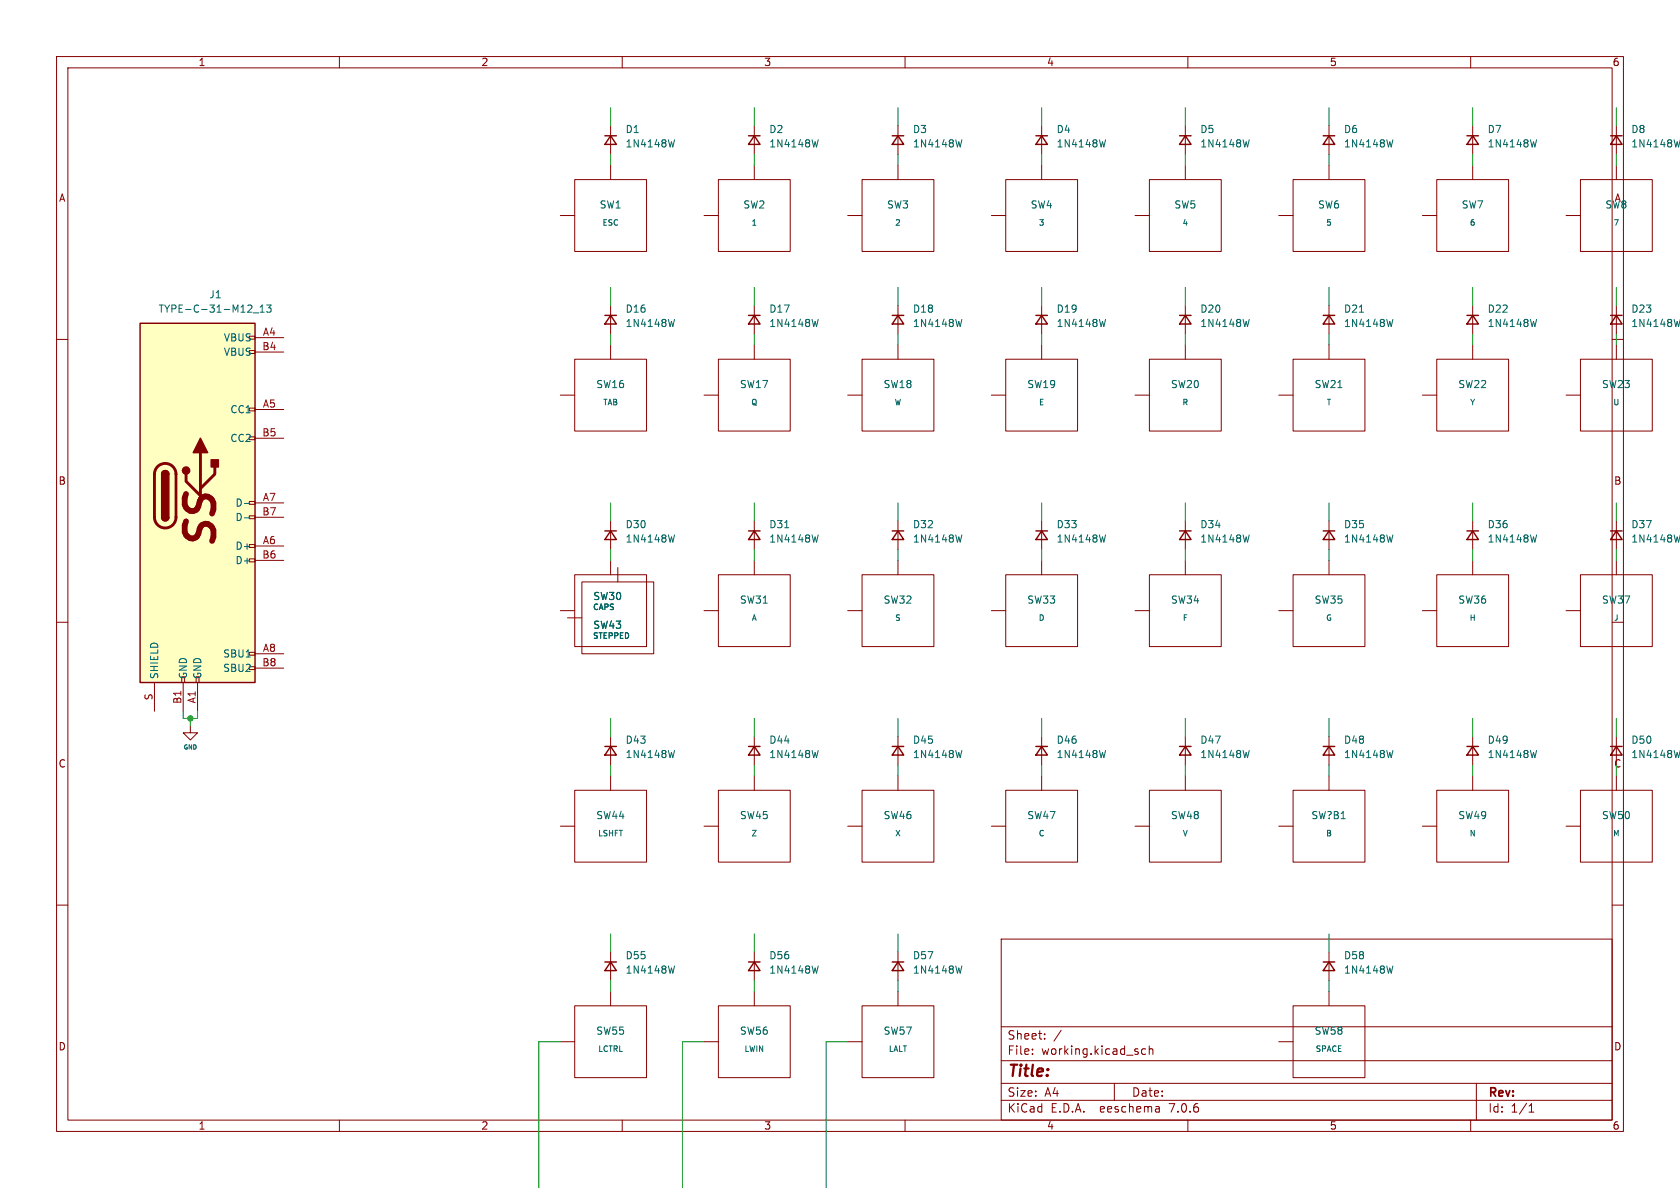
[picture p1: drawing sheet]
<svg xmlns="http://www.w3.org/2000/svg" width="297mm" height="210mm" viewBox="0 0 297 210" stroke-linecap="round" stroke-linejoin="round" font-family="sans-serif">
<g fill="none" stroke="#840000" stroke-width=".18">
<path d="M10 10h277v190h-277zM12 12h273v186h-273zM60 10v2M110 10v2M160 10v2M210 10v2M260 10v2M99.1 38.1h2.5M101.6 31.8h12.7v12.7h-12.7zM107.9 22.2v5.1M107.9 29.2v2.6M124.5 38.1h2.5"/>
<path d="M127 31.8h12.7v12.7h-12.7zM133.3 22.2v5.1M133.3 29.2v2.6M149.9 38.1h2.5M152.4 31.8h12.7v12.7h-12.7zM158.7 22.2v5.1M158.7 29.2v2.6M175.3 38.1h2.5M177.8 31.8h12.7v12.7h-12.7zM184.1 22.2v5.1M184.1 29.2v2.6M200.7 38.1h2.5"/>
<path d="M203.2 31.8h12.7v12.7h-12.7zM209.5 22.2v5.1M209.5 29.2v2.6M226.1 38.1h2.5M228.6 31.8h12.7v12.7h-12.7zM234.9 22.2v5.1M234.9 29.2v2.6M251.5 38.1h2.5M254 31.8h12.7v12.7h-12.7zM260.3 22.2v5.1M260.3 29.2v2.6M276.9 38.1h2.5"/>
<path d="M279.4 31.8h12.7v12.7h-12.7zM285.7 22.2v5.1M285.7 29.2v2.6M10 60h2M44.1 59.4h1v.5h-1zM45.1 59.7h5.1M107.9 54v5.1M133.3 54v5.1M158.7 54v5.1M184.1 54v5.1M209.5 54v5.1M234.9 54v5.1"/>
<path d="M260.3 54v5.1M285 60h2M285.7 54v5.1M44.1 77.2h1v.5h-1zM44.1 72.1h1v.5h-1zM44.1 62h1v.5h-1zM45.1 72.4h5.1M45.1 62.2h5.1M45.1 77.5h5.1M99.1 69.9h2.5M101.6 63.5h12.7v12.7h-12.7zM107.9 61v2.5"/>
<path d="M124.5 69.9h2.5M127 63.5h12.7v12.7h-12.7zM133.3 61v2.5M149.9 69.9h2.5M152.4 63.5h12.7v12.7h-12.7zM158.7 61v2.5M175.3 69.9h2.5M177.8 63.5h12.7v12.7h-12.7zM184.1 61v2.5M200.7 69.9h2.5M203.2 63.5h12.7v12.7h-12.7zM209.5 61v2.5"/>
<path d="M226.1 69.9h2.5M228.6 63.5h12.7v12.7h-12.7zM234.9 61v2.5M251.5 69.9h2.5M254 63.5h12.7v12.7h-12.7zM260.3 61v2.5M276.9 69.9h2.5M279.4 63.5h12.7v12.7h-12.7zM285.7 61v2.5M44.1 98.8h1v.5h-1zM44.1 96.3h1v.5h-1zM44.1 91.2h1v.5h-1z"/>
<path d="M44.1 88.6h1v.6h-1zM45.1 96.5h5.1M45.1 88.9h5.1M45.1 99.1h5.1M45.1 91.4h5.1M107.9 92.1v5.1M107.9 99.1v2.5M133.3 92.1v5.1M133.3 99.1v2.5M158.7 92.1v5.1M158.7 99.1v2.5M184.1 92.1v5.1"/>
<path d="M184.1 99.1v2.5M209.5 92.1v5.1M209.5 99.1v2.5M234.9 92.1v5.1M234.9 99.1v2.5M260.3 92.1v5.1M260.3 99.1v2.5M285.7 92.1v5.1M285.7 99.1v2.5M10 110h2M44.1 117.9h1v.5h-1zM44.1 115.3h1v.5h-1z"/>
<path d="M45.1 115.6h5.1M45.1 118.1h5.1M99.1 108h2.5M100.3 109.2h2.6M101.6 101.6h12.7v12.7h-12.7zM102.9 102.9h12.7v12.7h-12.7zM109.2 100.3v2.6M124.5 108h2.5M127 101.6h12.7v12.7h-12.7zM149.9 108h2.5M152.4 101.6h12.7v12.7h-12.7zM175.3 108h2.5"/>
<path d="M177.8 101.6h12.7v12.7h-12.7zM200.7 108h2.5M203.2 101.6h12.7v12.7h-12.7zM226.1 108h2.5M228.6 101.6h12.7v12.7h-12.7zM251.5 108h2.5M254 101.6h12.7v12.7h-12.7zM276.9 108h2.5M279.4 101.6h12.7v12.7h-12.7zM285 110h2M27.3 120.7v5M32.4 120.7v5"/>
<path d="M33.7 128.3v1.2h1.2l-1.2 1.3-1.3-1.3h1.3M34.9 120.7v5M101.6 139.7h12.7v12.7h-12.7zM107.9 130.2v5.1M107.9 137.2v2.5M127 139.7h12.7v12.7h-12.7zM133.3 130.2v5.1M133.3 137.2v2.5M152.4 139.7h12.7v12.7h-12.7zM158.7 130.2v5.1M158.7 137.2v2.5M177.8 139.7h12.7v12.7h-12.7z"/>
<path d="M184.1 130.2v5.1M184.1 137.2v2.5M203.2 139.7h12.7v12.7h-12.7zM209.5 130.2v5.1M209.5 137.2v2.5M228.6 139.7h12.7v12.7h-12.7zM234.9 130.2v5.1M234.9 137.2v2.5M254 139.7h12.7v12.7h-12.7zM260.3 130.2v5.1M260.3 137.2v2.5M279.4 139.7h12.7v12.7h-12.7z"/>
<path d="M285.7 130.2v5.1M285.7 137.2v2.5M10 160h2M99.1 146.1h2.5M124.5 146.1h2.5M149.9 146.1h2.5M175.3 146.1h2.5M200.7 146.1h2.5M226.1 146.1h2.5M251.5 146.1h2.5M276.9 146.1h2.5M285 160h2"/>
<path d="M101.6 177.8h12.7v12.7h-12.7zM107.9 168.3v5.1M107.9 175.3v2.5M127 177.8h12.7v12.7h-12.7zM133.3 168.3v5.1M133.3 175.3v2.5M152.4 177.8h12.7v12.7h-12.7zM158.7 168.3v5.1M158.7 175.3v2.5M177 166h108v32h-108zM228.6 177.8h12.7v12.7h-12.7zM234.9 168.3v5.1"/>
<path d="M234.9 175.3v2.5M60 198v2M99.1 184.2h2.5M110 198v2M124.5 184.2h2.5M149.9 184.2h2.5M160 198v2M177 194.5h108M177 191.5h108M177 187.5h108M177 181.5h108M182.5 186.3v.1"/>
<path d="M182.5 185.5v.1M184.7 183.6v.1M184.7 182.8v.1M187.6 182.1l-1.3 2M197 191.5v3M202.5 185.5l-.4-.1-.3 .3v.4l.2 .2h.5M203.2 185.5l.2-.1 .3 .1 .1 .9M203.2 184.9v1.5M204.9 195.7l.1 .9M205 196.5l-.2 .1M205 196h-.2M210 198v2"/>
<path d="M226.1 184.2h2.5M260 198v2M261 191.5v6.5M270.3 196.6h.9M270.3 195.5l.4-.4v1.5"/>
</g>
<g fill="none" stroke="#840000" stroke-width=".25">
<path d="M106.9 24h2.1M107.9 24l1.1 1.5h-2.1zM132.3 24h2.1M133.3 24l1.1 1.5h-2.1zM157.7 24h2.1M158.7 24l1.1 1.5h-2.1zM183.1 24h2.1M184.1 24l1.1 1.5h-2.1zM208.5 24h2.1M209.5 24l1.1 1.5h-2.1zM233.9 24h2.1M234.9 24l1.1 1.5h-2.1z"/>
<path d="M259.3 24h2.1M260.3 24l1.1 1.5h-2.1zM284.7 24h2.1M285.7 24l1.1 1.5h-2.1zM24.8 57.2h20.3v63.5h-20.3zM106.9 55.8h2.1M107.9 55.8l1.1 1.5h-2.1zM132.3 55.8h2.1M133.3 55.8l1.1 1.5h-2.1zM157.7 55.8h2.1M158.7 55.8l1.1 1.5h-2.1zM183.1 55.8h2.1"/>
<path d="M184.1 55.8l1.1 1.5h-2.1zM208.5 55.8h2.1M209.5 55.8l1.1 1.5h-2.1zM233.9 55.8h2.1M234.9 55.8l1.1 1.5h-2.1zM259.3 55.8h2.1M260.3 55.8l1.1 1.5h-2.1zM284.7 55.8h2.1M285.7 55.8l1.1 1.5h-2.1zM28.6 91.4a.64 .64 0 0 0 .6 .7 .64 .64 0 0 0 .6-.7M28.6 83.8a.64 .64 0 0 1 .6-.6 .64 .64 0 0 1 .6 .6M106.9 93.9h2.1"/>
<path d="M107.9 93.9l1.1 1.5h-2.1zM132.3 93.9h2.1M133.3 93.9l1.1 1.5h-2.1zM157.7 93.9h2.1M158.7 93.9l1.1 1.5h-2.1zM183.1 93.9h2.1M184.1 93.9l1.1 1.5h-2.1zM208.5 93.9h2.1M209.5 93.9l1.1 1.5h-2.1zM233.9 93.9h2.1M234.9 93.9l1.1 1.5h-2.1zM259.3 93.9h2.1"/>
<path d="M260.3 93.9l1.1 1.5h-2.1zM284.7 93.9h2.1M285.7 93.9l1.1 1.5h-2.1zM106.9 132h2.1M107.9 132l1.1 1.5h-2.1zM132.3 132h2.1M133.3 132l1.1 1.5h-2.1zM157.7 132h2.1M158.7 132l1.1 1.5h-2.1zM183.1 132h2.1M184.1 132l1.1 1.5h-2.1zM208.5 132h2.1"/>
<path d="M209.5 132l1.1 1.5h-2.1zM233.9 132h2.1M234.9 132l1.1 1.5h-2.1zM259.3 132h2.1M260.3 132l1.1 1.5h-2.1zM284.7 132h2.1M285.7 132l1.1 1.5h-2.1zM106.9 170.1h2.1M107.9 170.1l1.1 1.5h-2.1zM132.3 170.1h2.1M133.3 170.1l1.1 1.5h-2.1zM157.7 170.1h2.1"/>
<path d="M158.7 170.1l1.1 1.5h-2.1zM233.9 170.1h2.1M234.9 170.1l1.1 1.5h-2.1z"/>
</g>
<g fill="none" stroke="#006464" stroke-width=".18">
<path d="M119.2 24.7l-.3 1.3M144.6 24.7l-.3 1.3M170 24.7l-.3 1.3M195.4 24.7l-.3 1.3M220.8 24.7l-.3 1.3M246.2 24.7l-.3 1.3M271.7 24.7l-.4 1.3M297.1 24.7l-.4 1.3M43.8 55.2h.7M44.5 54v.5M44.8 55.3h1M46 55.2h.7"/>
<path d="M46 54.3l.4-.4v1.3M47.1 53.9h.8l-.4 .5 .4 .1v.6l-.2 .1-.6-.1M119.2 56.5l-.3 1.2M144.6 56.5l-.3 1.2M170 56.5l-.3 1.2M195.4 56.5l-.3 1.2M220.8 56.5l-.3 1.2M240.3 55.2h.7M246.2 56.5l-.3 1.2M271.7 56.5l-.4 1.2M297.1 56.5l-.4 1.2M43.2 89h1"/>
<path d="M43.2 91.5h1M119.2 94.6l-.3 1.2M138.7 93.3h.7M144.6 94.6l-.3 1.2M170 94.6l-.3 1.2M195.4 94.6l-.3 1.2M220.8 94.6l-.3 1.2M246.2 94.6l-.3 1.2M271.7 94.6l-.4 1.2M297.1 94.6l-.4 1.2M119.2 132.7l-.3 1.2M144.6 132.7l-.3 1.2"/>
<path d="M170 132.7l-.3 1.2M195.4 132.7l-.3 1.2M220.8 132.7l-.3 1.2M246.2 132.7l-.3 1.2M271.7 132.7l-.4 1.2M297.1 132.7l-.4 1.2M119.2 170.8l-.3 1.2M144.6 170.8l-.3 1.2M170 170.8l-.3 1.2M246.2 170.8l-.3 1.2"/>
</g>
<path d="M24.8 57.2h20.3v63.5h-20.3z" fill="#ffffc2" stroke="#ffffc2" stroke-width=".18"/>
<path d="M27.9 82.5a1.9 1.9 0 0 1 2-.4 1.9 1.9 0 0 1 1.2 1.7v7.6a1.91 1.91 0 0 1-1.9 1.9 1.91 1.91 0 0 1-1.9-1.9v-7.7l.2-.7zM32.9 83.8v1.3l2.5 2.5M35.4 80v8.9M38 82.6v1.2l-2.6 2.6" fill="none" stroke="#840000" stroke-width=".51"/>
<g fill="#840000" stroke="#840000" stroke-width=".25">
<path d="M28.6 91.4h1.2a.64 .64 0 0 1-.6 .7 .64 .64 0 0 1-.6-.7z"/>
<path d="M28.6 83.8h1.2v7.6h-1.2z"/>
<path d="M28.8 83.4a.64 .64 0 0 1 .7-.2 .64 .64 0 0 1 .3 .6h-1.2z"/>
<path d="M35.4 77.5l1.3 2.5h-2.5z"/>
<path d="M37.3 81.3h1.3v1.3h-1.3z"/>
<circle cx="32.9" cy="83.2" r=".63"/>
</g>
<g fill="none" stroke="#009600" stroke-width=".18">
<path d="M107.9 19.1v3.1M133.3 19.1v3.1M158.7 19.1v3.1M184.1 19.1v3.1M209.5 19.1v3.1M234.9 19.1v3.1M260.3 19.1v3.1M285.7 19.1v3.1M107.9 27.3v1.9M133.3 27.3v1.9M158.7 27.3v1.9M184.1 27.3v1.9"/>
<path d="M209.5 27.3v1.9M234.9 27.3v1.9M260.3 27.3v1.9M285.7 27.3v1.9M107.9 50.8v3.2M107.9 59.1v1.9M133.3 50.8v3.2M133.3 59.1v1.9M158.7 50.8v3.2M158.7 59.1v1.9M184.1 50.8v3.2M184.1 59.1v1.9"/>
<path d="M209.5 50.8v3.2M209.5 59.1v1.9M234.9 50.8v3.2M234.9 59.1v1.9M260.3 50.8v3.2M260.3 59.1v1.9M285.7 50.8v3.2M285.7 59.1v1.9M107.9 88.9v3.2M107.9 97.2v1.9M133.3 88.9v3.2M133.3 97.2v1.9"/>
<path d="M158.7 88.9v3.2M158.7 97.2v1.9M184.1 88.9v3.2M184.1 97.2v1.9M209.5 88.9v3.2M209.5 97.2v1.9M234.9 88.9v3.2M234.9 97.2v1.9M260.3 88.9v3.2M260.3 97.2v1.9M285.7 88.9v3.2M285.7 97.2v1.9"/>
<path d="M32.4 125.7v1.3h2.5v-1.3M33.7 127v1.3M107.9 127v3.2M107.9 135.3v1.9M133.3 127v3.2M133.3 135.3v1.9M158.7 127v3.2M158.7 135.3v1.9M184.1 127v3.2M184.1 135.3v1.9M209.5 127v3.2M209.5 135.3v1.9"/>
<path d="M234.9 127v3.2M234.9 135.3v1.9M260.3 127v3.2M260.3 135.3v1.9M285.7 127v3.2M285.7 135.3v1.9M107.9 165.1v3.2M107.9 173.4v1.9M133.3 165.1v3.2M133.3 173.4v1.9M158.7 165.1v3.2M158.7 173.4v1.9"/>
<path d="M234.9 165.1v3.2M234.9 173.4v1.9M99.1 184.2h-3.9v25.9M124.5 184.2h-3.9v25.9M149.9 184.2h-3.9v25.9"/>
</g>
<circle cx="33.7" cy="127" r=".46" fill="#009600" stroke="#009600" stroke-width=".18"/>
<text font-size="7.1" fill="#840000" x="39.5" y="97.6" transform="rotate(-90 39.5 97.6)">SS</text>
<text font-size="2.8" fill="#840000" x="178" y="190.9">Title:</text>
<g font-size="2.1" fill="#840000">
<text x="178" y="184">Sheet:</text>
<text x="178" y="186.7">File:</text>
<text x="184.1" y="186.7">working.kicad_sch</text>
<text x="178" y="196.9">KiCad</text>
<text x="178" y="194.1">Size:</text>
<text x="184.7" y="194.1">A4</text>
<text x="185.7" y="196.9">E.D.A.</text>
<text x="194.6" y="196.9">eeschema</text>
<text x="200" y="194.1">Date:</text>
<text x="207" y="196.9">7.0.6</text>
<text x="263" y="194.3">Rev:</text>
<text x="263" y="196.9">Id:</text>
<text x="267.1" y="196.9">1/1</text>
</g>
<g font-size="1.8" fill="#840000">
<text x="35" y="11.9">1</text>
<text x="85" y="11.9">2</text>
<text x="135" y="11.9">3</text>
<text x="185" y="11.9">4</text>
<text x="235" y="11.9">5</text>
<text x="285" y="11.9">6</text>
<text x="10.3" y="35.9">A</text>
<text x="10.3" y="85.9">B</text>
<text x="285.3" y="85.9">B</text>
<text x="10.3" y="135.9">C</text>
<text x="285.3" y="135.9">C</text>
<text x="10.3" y="185.9">D</text>
<text x="285.3" y="185.9">D</text>
<text x="35" y="199.9">1</text>
<text x="85" y="199.9">2</text>
<text x="135" y="199.9">3</text>
<text x="185" y="199.9">4</text>
<text x="235" y="199.9">5</text>
<text x="285" y="199.9">6</text>
</g>
<g font-size="1.8" fill="#006464">
<text x="110.5" y="23.7">D1</text>
<text x="135.9" y="23.7">D2</text>
<text x="161.3" y="23.7">D3</text>
<text x="186.7" y="23.7">D4</text>
<text x="212.1" y="23.7">D5</text>
<text x="237.5" y="23.7">D6</text>
<text x="262.9" y="23.7">D7</text>
<text x="288.3" y="23.7">D8</text>
<text x="110.5" y="26.3">1N4148W</text>
<text x="135.9" y="26.3">1N4148W</text>
<text x="161.3" y="26.3">1N4148W</text>
<text x="186.7" y="26.3">1N4148W</text>
<text x="212.1" y="26.3">1N4148W</text>
<text x="237.5" y="26.3">1N4148W</text>
<text x="262.9" y="26.3">1N4148W</text>
<text x="288.3" y="26.3">1N4148W</text>
<text x="285.3" y="35.9">A</text>
<text x="105.9" y="37.1">SW1</text>
<text x="131.3" y="37.1">SW2</text>
<text x="156.7" y="37.1">SW3</text>
<text x="182.1" y="37.1">SW4</text>
<text x="207.5" y="37.1">SW5</text>
<text x="232.9" y="37.1">SW6</text>
<text x="258.3" y="37.1">SW7</text>
<text x="283.7" y="37.1">SW8</text>
<text x="36.9" y="52.9">J1</text>
<text x="27.9" y="55.5">TYPE-C-31-M12_13</text>
<text x="110.5" y="55.5">D16</text>
<text x="110.5" y="58">1N4148W</text>
<text x="135.9" y="55.5">D17</text>
<text x="135.9" y="58">1N4148W</text>
<text x="161.3" y="55.5">D18</text>
<text x="161.3" y="58">1N4148W</text>
<text x="186.7" y="55.5">D19</text>
<text x="186.7" y="58">1N4148W</text>
<text x="212.1" y="55.5">D20</text>
<text x="212.1" y="58">1N4148W</text>
<text x="237.5" y="55.5">D21</text>
<text x="237.5" y="58">1N4148W</text>
<text x="262.9" y="55.5">D22</text>
<text x="262.9" y="58">1N4148W</text>
<text x="288.3" y="55.5">D23</text>
<text x="288.3" y="58">1N4148W</text>
<text x="39.5" y="60.6">VBUS</text>
<text x="39.5" y="63.1">VBUS</text>
<text x="105.3" y="68.8">SW16</text>
<text x="130.7" y="68.8">SW17</text>
<text x="156.1" y="68.8">SW18</text>
<text x="181.5" y="68.8">SW19</text>
<text x="206.9" y="68.8">SW20</text>
<text x="232.3" y="68.8">SW21</text>
<text x="257.7" y="68.8">SW22</text>
<text x="283.1" y="68.8">SW23</text>
<text x="40.6" y="73.3">CC1</text>
<text x="40.6" y="78.3">CC2</text>
<text x="41.5" y="89.8">D-</text>
<text x="41.5" y="92.3">D-</text>
<text x="110.5" y="93.6">D30</text>
<text x="135.9" y="93.6">D31</text>
<text x="161.3" y="93.6">D32</text>
<text x="186.7" y="93.6">D33</text>
<text x="212.1" y="93.6">D34</text>
<text x="237.5" y="93.6">D35</text>
<text x="262.9" y="93.6">D36</text>
<text x="288.3" y="93.6">D37</text>
<text x="41.5" y="97.4">D+</text>
<text x="41.5" y="99.9">D+</text>
<text x="110.5" y="96.1">1N4148W</text>
<text x="135.9" y="96.1">1N4148W</text>
<text x="161.3" y="96.1">1N4148W</text>
<text x="186.7" y="96.1">1N4148W</text>
<text x="212.1" y="96.1">1N4148W</text>
<text x="237.5" y="96.1">1N4148W</text>
<text x="262.9" y="96.1">1N4148W</text>
<text x="288.3" y="96.1">1N4148W</text>
<text x="104.8" y="106.3">SW30</text>
<text x="130.7" y="106.9">SW31</text>
<text x="156.1" y="106.9">SW32</text>
<text x="181.5" y="106.9">SW33</text>
<text x="206.9" y="106.9">SW34</text>
<text x="232.3" y="106.9">SW35</text>
<text x="257.7" y="106.9">SW36</text>
<text x="283.1" y="106.9">SW37</text>
<text x="104.8" y="111.4">SW43</text>
<text x="39.4" y="116.4">SBU1</text>
<text x="39.4" y="119">SBU2</text>
<text x="28.2" y="120.1" transform="rotate(-90 28.2 120.1)">SHIELD</text>
<text x="33.2" y="120.1" transform="rotate(-90 33.2 120.1)">GND</text>
<text x="35.8" y="120.1" transform="rotate(-90 35.8 120.1)">GND</text>
<text x="110.5" y="131.7">D43</text>
<text x="135.9" y="131.7">D44</text>
<text x="161.3" y="131.7">D45</text>
<text x="186.7" y="131.7">D46</text>
<text x="212.1" y="131.7">D47</text>
<text x="237.5" y="131.7">D48</text>
<text x="262.9" y="131.7">D49</text>
<text x="288.3" y="131.7">D50</text>
<text x="110.5" y="134.2">1N4148W</text>
<text x="135.9" y="134.2">1N4148W</text>
<text x="161.3" y="134.2">1N4148W</text>
<text x="186.7" y="134.2">1N4148W</text>
<text x="212.1" y="134.2">1N4148W</text>
<text x="237.5" y="134.2">1N4148W</text>
<text x="262.9" y="134.2">1N4148W</text>
<text x="288.3" y="134.2">1N4148W</text>
<text x="105.3" y="145">SW44</text>
<text x="130.7" y="145">SW45</text>
<text x="156.1" y="145">SW46</text>
<text x="181.5" y="145">SW47</text>
<text x="206.9" y="145">SW48</text>
<text x="231.7" y="145">SW?B1</text>
<text x="257.7" y="145">SW49</text>
<text x="283.1" y="145">SW50</text>
<text x="110.5" y="169.8">D55</text>
<text x="110.5" y="172.3">1N4148W</text>
<text x="135.9" y="169.8">D56</text>
<text x="135.9" y="172.3">1N4148W</text>
<text x="161.3" y="169.8">D57</text>
<text x="161.3" y="172.3">1N4148W</text>
<text x="237.5" y="169.8">D58</text>
<text x="237.5" y="172.3">1N4148W</text>
<text x="105.3" y="183.1">SW55</text>
<text x="130.7" y="183.1">SW56</text>
<text x="156.1" y="183.1">SW57</text>
<text x="232.3" y="183.1">SW58</text>
</g>
<g font-size="1.8" fill="#a90000">
<text x="46.4" y="59.4">A4</text>
<text x="46.3" y="62">B4</text>
<text x="46.3" y="77.2">B5</text>
<text x="46.4" y="72.1">A5</text>
<text x="46.4" y="88.6">A7</text>
<text x="46.3" y="91.2">B7</text>
<text x="46.3" y="98.8">B6</text>
<text x="46.4" y="96.3">A6</text>
<text x="46.3" y="117.9">B8</text>
<text x="46.4" y="115.3">A8</text>
<text x="27.1" y="123.9" transform="rotate(-90 27.1 123.9)">S</text>
<text x="32.1" y="124.5" transform="rotate(-90 32.1 124.5)">B1</text>
<text x="34.7" y="124.4" transform="rotate(-90 34.7 124.4)">A1</text>
</g>
<g font-size="1.4" fill="#006464">
<text x="106.4" y="40.1">ESC</text>
<text x="132.7" y="40.1">1</text>
<text x="158.1" y="40.1">2</text>
<text x="183.5" y="40.1">3</text>
<text x="208.9" y="40.1">4</text>
<text x="234.3" y="40.1">5</text>
<text x="259.7" y="40.1">6</text>
<text x="285.1" y="40.1">7</text>
<text x="106.5" y="71.8">TAB</text>
<text x="132.7" y="71.8">Q</text>
<text x="158.1" y="71.8">W</text>
<text x="183.6" y="71.8">E</text>
<text x="208.9" y="71.8">R</text>
<text x="234.4" y="71.8">T</text>
<text x="259.8" y="71.8">Y</text>
<text x="285.1" y="71.8">U</text>
<text x="104.7" y="108">CAPS</text>
<text x="104.7" y="113.1">STEPPED</text>
<text x="132.8" y="109.9">A</text>
<text x="158.1" y="109.9">S</text>
<text x="183.5" y="109.9">D</text>
<text x="209" y="109.9">F</text>
<text x="234.3" y="109.9">G</text>
<text x="259.7" y="109.9">H</text>
<text x="285.2" y="109.9">J</text>
<text x="105.6" y="148">LSHFT</text>
<text x="132.7" y="148">Z</text>
<text x="158.1" y="148">X</text>
<text x="183.5" y="148">C</text>
<text x="209" y="148">V</text>
<text x="234.3" y="148">B</text>
<text x="259.7" y="148">N</text>
<text x="285.1" y="148">M</text>
<text x="105.7" y="186.1">LCTRL</text>
<text x="131.5" y="186.1">LWIN</text>
<text x="157" y="186.1">LALT</text>
<text x="232.5" y="186.1">SPACE</text>
</g>
<text font-size="1.1" fill="#006464" x="32.3" y="132.7">GND</text>
</svg>
